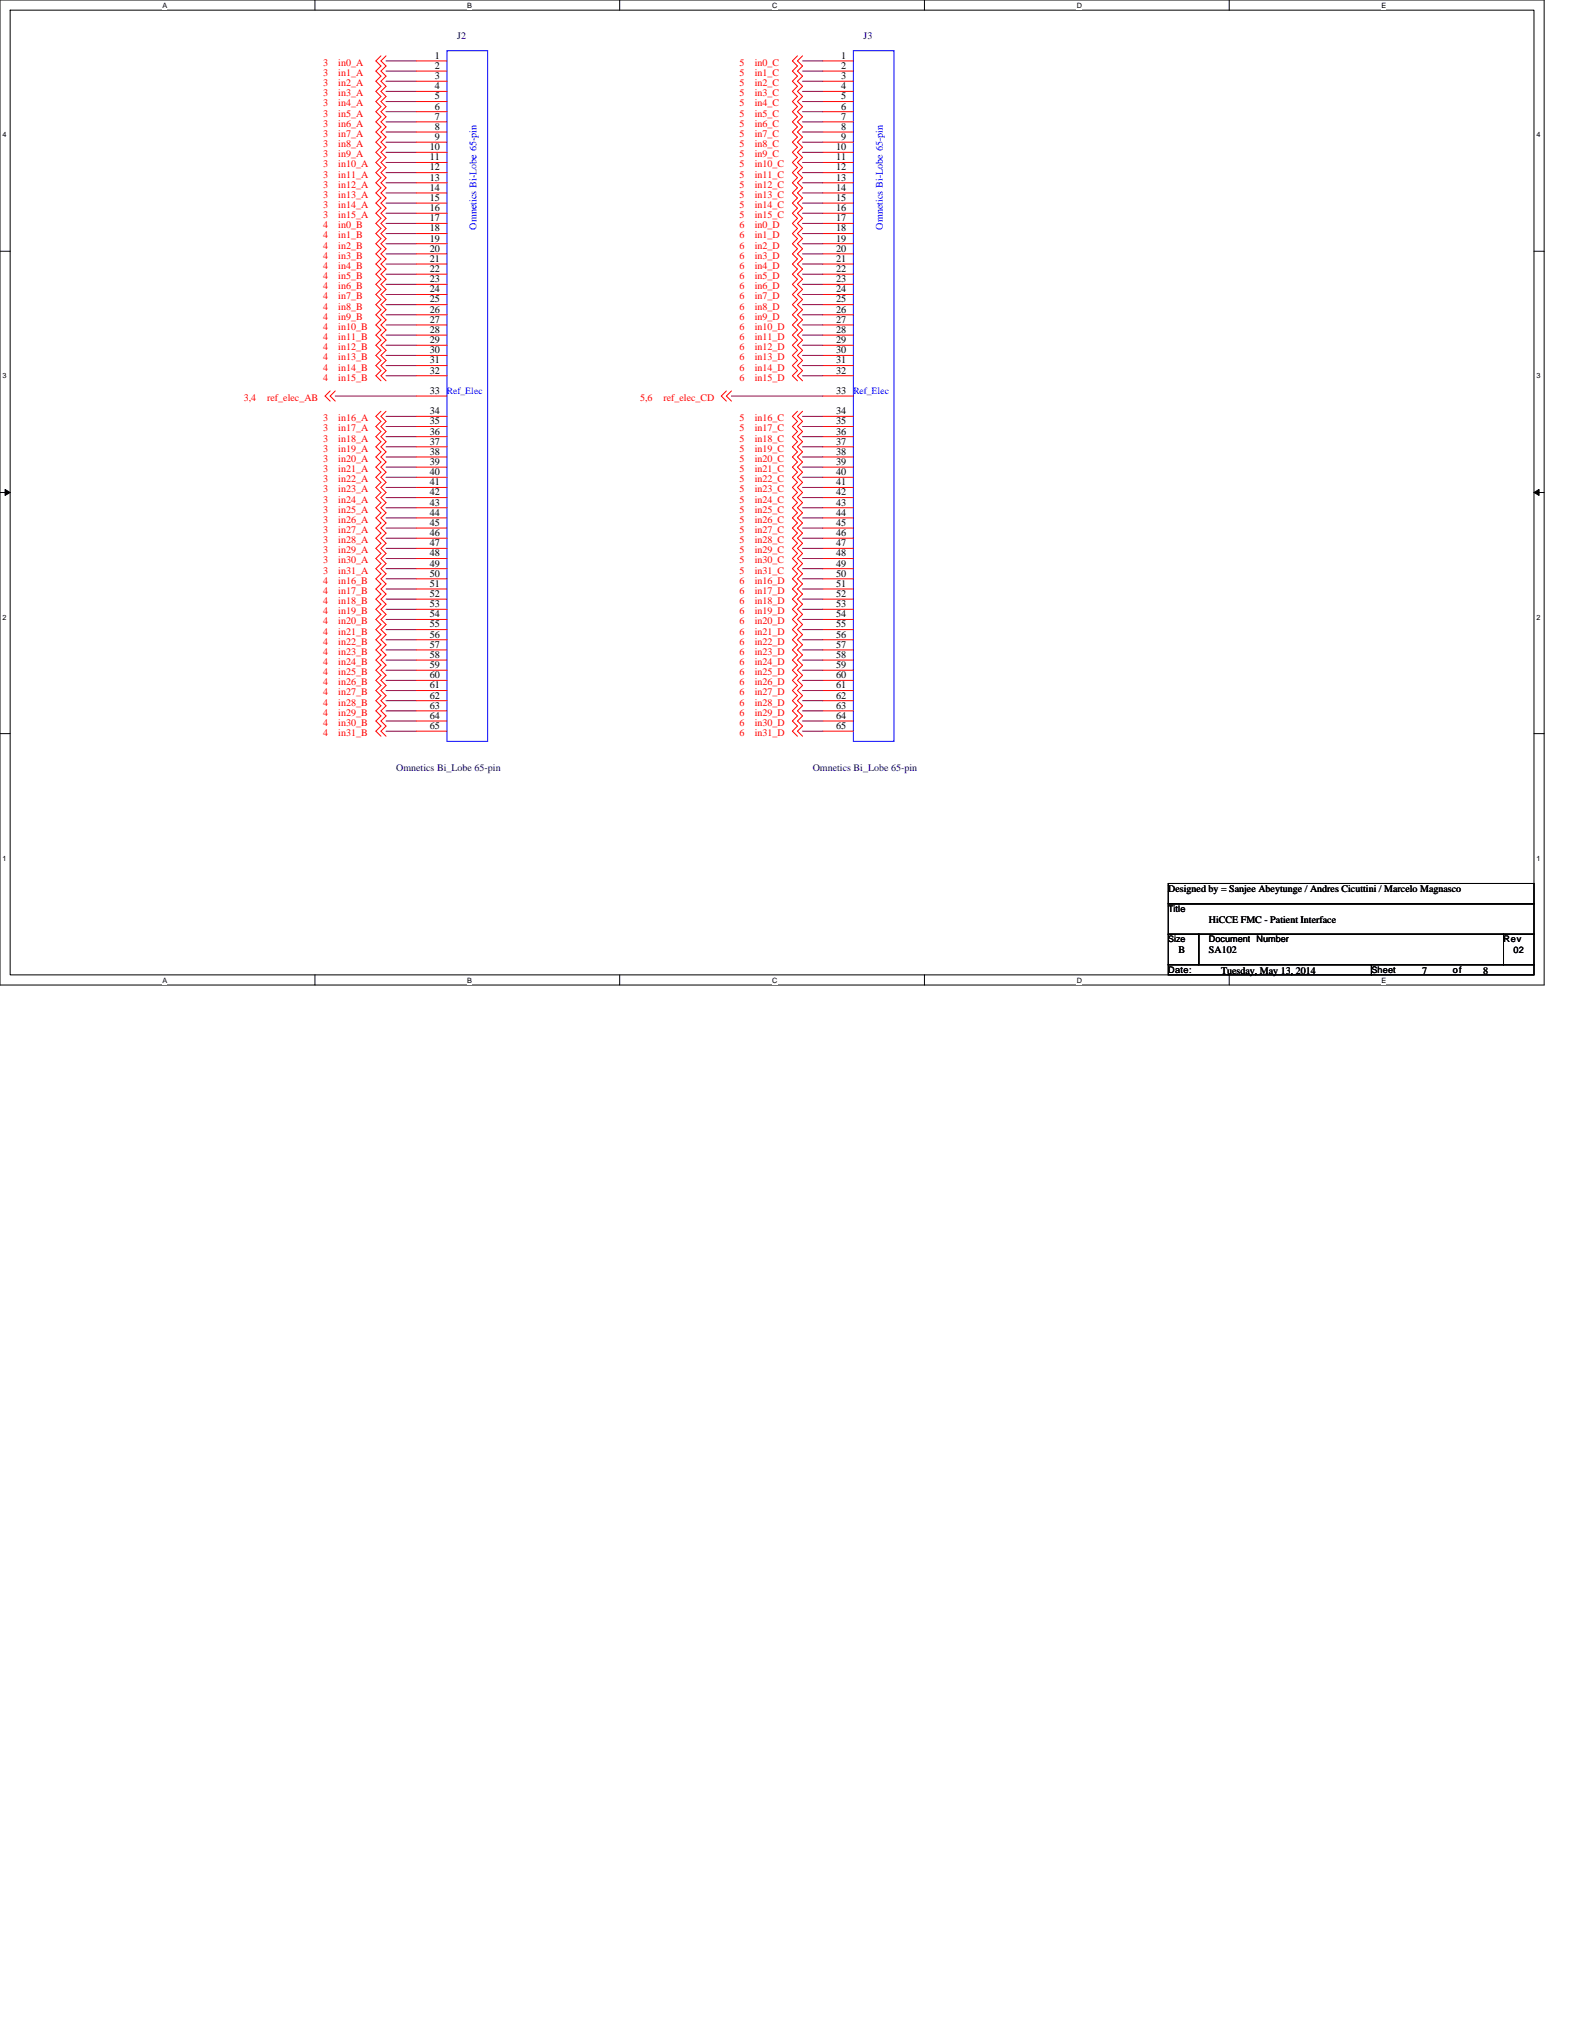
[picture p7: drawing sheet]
<svg xmlns="http://www.w3.org/2000/svg" width="216mm" height="279mm" viewBox="0 0 216 279" stroke-linecap="round" stroke-linejoin="round" font-family="sans-serif">
<path d="M0 0h212.3v135.5h-212.3zM1.4 1.4h209.5v132.7h-209.5z" fill="none" stroke="#000" stroke-width=".14"/>
<g fill="#fff">
<path d="M22.4 .1h.6v1.2h-.6z"/>
<path d="M22.4 134.3h.6v1.1h-.6z"/>
</g>
<path d="M43.3 0v1.4M43.3 134.1v1.4" fill="none" stroke="#000" stroke-width=".14"/>
<g fill="#fff">
<path d="M64.3 .1h.6v1.2h-.6z"/>
<path d="M64.3 134.3h.6v1.1h-.6z"/>
</g>
<path d="M85.2 0v1.4M85.2 134.1v1.4" fill="none" stroke="#000" stroke-width=".14"/>
<g fill="#fff">
<path d="M106.2 .1h.7v1.2h-.7z"/>
<path d="M106.2 134.3h.7v1.1h-.7z"/>
</g>
<path d="M127.1 0v1.4M127.1 134.1v1.4" fill="none" stroke="#000" stroke-width=".14"/>
<g fill="#fff">
<path d="M148.1 .1h.7v1.2h-.7z"/>
<path d="M148.1 134.3h.7v1.1h-.7z"/>
</g>
<path d="M169 0v1.4M169 134.1v1.4" fill="none" stroke="#000" stroke-width=".14"/>
<g fill="#fff">
<path d="M190 .1h.6v1.2h-.6z"/>
<path d="M190 134.3h.6v1.1h-.6z"/>
<path d="M.4 18h.5v1.1h-.5z"/>
<path d="M211.3 18h.6v1.1h-.6z"/>
<path d="M.4 51.1h.5v1.2h-.5z"/>
<path d="M211.3 51.1h.6v1.2h-.6z"/>
</g>
<path d="M0 34.6h1.4M210.9 34.6h1.4" fill="none" stroke="#000" stroke-width=".14"/>
<g fill="#fff">
<path d="M.4 84.3h.5v1.1h-.5z"/>
<path d="M211.3 84.3h.6v1.1h-.6z"/>
</g>
<path d="M0 67.8h1.4M210.9 67.8h1.4" fill="none" stroke="#000" stroke-width=".14"/>
<path d="M.7 67.3l.7 .5-.7 .4zM210.9 67.8l.7-.5v.9z" fill="#000" stroke="#000" stroke-width=".14"/>
<g fill="#fff">
<path d="M.4 117.5h.5v1.1h-.5z"/>
<path d="M211.3 117.5h.6v1.1h-.6z"/>
</g>
<path d="M0 100.9h1.4M210.9 100.9h1.4M160.7 132.7h27.9v1.4h-27.9zM160.7 128.5h4.1v4.2h-4.1zM160.7 121.5h50.2v2.8h-50.2zM160.7 124.3h50.2v4.2h-50.2zM164.8 128.5h42v4.2h-42zM188.6 132.7h22.3v1.4h-22.3zM206.8 128.5h4.1v4.2h-4.1z" fill="none" stroke="#000" stroke-width=".14"/>
<g fill="none" stroke="#800040" stroke-width=".14">
<path d="M53.1 16.8h4.2M53.1 18.2h4.2M53.1 19.6h4.2M53.1 8.4h4.2M53.1 9.8h4.2M53.1 11.2h4.2M53.1 12.6h4.2M53.1 14h4.2M53.1 15.4h4.2M110.4 16.8h2.8M110.4 18.2h2.8M110.4 19.6h2.8"/>
<path d="M110.4 8.4h2.8M110.4 9.8h2.8M110.4 11.2h2.8M110.4 12.6h2.8M110.4 14h2.8M110.4 15.4h2.8M53.1 21h4.2M53.1 22.4h4.2M53.1 23.7h4.2M53.1 25.1h4.2M53.1 26.5h4.2M53.1 27.9h4.2"/>
<path d="M53.1 29.3h4.2M53.1 30.7h4.2M53.1 32.1h4.2M53.1 33.5h4.2M53.1 34.9h4.2M53.1 36.3h4.2M53.1 37.7h4.2M53.1 39.1h4.2M110.4 33.5h2.8M110.4 34.9h2.8M110.4 36.3h2.8M110.4 37.7h2.8"/>
<path d="M110.4 39.1h2.8M110.4 21h2.8M110.4 22.4h2.8M110.4 23.7h2.8M110.4 25.1h2.8M110.4 26.5h2.8M110.4 27.9h2.8M110.4 29.3h2.8M110.4 30.7h2.8M110.4 32.1h2.8M46.1 54.5h11.2M53.1 40.5h4.2"/>
<path d="M53.1 41.9h4.2M53.1 43.3h4.2M53.1 44.7h4.2M53.1 46.1h4.2M53.1 47.5h4.2M53.1 48.9h4.2M53.1 50.3h4.2M53.1 51.7h4.2M53.1 57.3h4.2M53.1 58.7h4.2M100.6 54.5h12.6M110.4 40.5h2.8"/>
<path d="M110.4 41.9h2.8M110.4 43.3h2.8M110.4 44.7h2.8M110.4 46.1h2.8M110.4 47.5h2.8M110.4 48.9h2.8M110.4 50.3h2.8M110.4 51.7h2.8M110.4 57.3h2.8M110.4 58.7h2.8M53.1 60.1h4.2M53.1 61.5h4.2"/>
<path d="M53.1 62.9h4.2M53.1 64.3h4.2M53.1 65.7h4.2M53.1 67.1h4.2M53.1 68.5h4.2M53.1 69.9h4.2M53.1 71.2h4.2M53.1 72.6h4.2M53.1 74h4.2M53.1 75.4h4.2M53.1 76.8h4.2M53.1 78.2h4.2"/>
<path d="M53.1 79.6h4.2M110.4 60.1h2.8M110.4 61.5h2.8M110.4 62.9h2.8M110.4 64.3h2.8M110.4 65.7h2.8M110.4 67.1h2.8M110.4 68.5h2.8M110.4 69.9h2.8M110.4 71.2h2.8M110.4 72.6h2.8M110.4 74h2.8"/>
<path d="M110.4 75.4h2.8M110.4 76.8h2.8M110.4 78.2h2.8M110.4 79.6h2.8M53.1 81h4.2M53.1 82.4h4.2M53.1 83.8h4.2M53.1 85.2h4.2M53.1 86.6h4.2M53.1 88h4.2M53.1 89.4h4.2M53.1 90.8h4.2"/>
<path d="M53.1 92.2h4.2M53.1 93.6h4.2M53.1 95h4.2M53.1 96.4h4.2M53.1 97.8h4.2M53.1 99.2h4.2M110.4 90.8h2.8M110.4 92.2h2.8M110.4 93.6h2.8M110.4 95h2.8M110.4 96.4h2.8M110.4 97.8h2.8"/>
<path d="M110.4 99.2h2.8M110.4 81h2.8M110.4 82.4h2.8M110.4 83.8h2.8M110.4 85.2h2.8M110.4 86.6h2.8M110.4 88h2.8M110.4 89.4h2.8M53.1 100.6h4.2M110.4 100.6h2.8"/>
</g>
<g fill="none" stroke="#f00" stroke-width=".14">
<path d="M52.4 7.7l-.7 .7 .7 .7-.7 .7 .7 .7-.7 .7 .7 .7-.7 .7 .7 .7-.7 .7 .7 .7-.7 .7 .7 .7-.7 .7 .7 .7-.7 .7 .7 .7-.7 .7 .7 .7-.7 .7 .7 .7-.7 .7 .7 .7-.7 .6 .7 .7-.7 .7 .7 .7-.7 .7 .7 .7-.7 .7 .7 .7-.7 .7 .7 .7-.7 .7 .7 .7-.7 .7 .7 .7-.7 .7 .7 .7-.7 .7 .7 .7-.7 .7 .7 .7-.7 .7 .7 .7-.7 .7 .7 .7-.7 .7 .7 .7-.7 .7 .7 .7-.7 .7 .7 .7-.7 .7 .7 .7-.7 .7 .7 .7-.7 .7 .7 .7-.7 .7 .7 .7-.7 .7 .7 .7-.7 .7 .7 .7M53.1 7.7l-.7 .7 .7 .7-.7 .7 .7 .7-.7 .7 .7 .7-.7 .7 .7 .7-.7 .7 .7 .7-.7 .7 .7 .7-.7 .7 .7 .7-.7 .7 .7 .7-.7 .7 .7 .7-.7 .7 .7 .7-.7 .7 .7 .7-.7 .6 .7 .7-.7 .7 .7 .7-.7 .7 .7 .7-.7 .7 .7 .7-.7 .7 .7 .7-.7 .7 .7 .7-.7 .7 .7 .7-.7 .7 .7 .7-.7 .7 .7 .7-.7 .7 .7 .7-.7 .7 .7 .7-.7 .7 .7 .7-.7 .7 .7 .7-.7 .7 .7 .7-.7 .7 .7 .7-.7 .7 .7 .7-.7 .7 .7 .7-.7 .7 .7 .7-.7 .7 .7 .7-.7 .7 .7 .7-.7 .7 .7 .7M57.3 8.4h4.2M57.3 9.8h4.2M57.3 11.2h4.2M57.3 12.6h4.2M57.3 14h4.2M57.3 15.4h4.2M57.3 16.8h4.2M57.3 18.2h4.2M57.3 19.6h4.2M109.7 7.7l-.7 .7 .7 .7-.7 .7 .7 .7-.7 .7 .7 .7-.7 .7 .7 .7-.7 .7 .7 .7-.7 .7 .7 .7-.7 .7 .7 .7-.7 .7 .7 .7-.7 .7 .7 .7-.7 .7 .7 .7-.7 .7 .7 .7-.7 .6 .7 .7-.7 .7 .7 .7-.7 .7 .7 .7-.7 .7 .7 .7-.7 .7 .7 .7-.7 .7 .7 .7-.7 .7 .7 .7-.7 .7 .7 .7-.7 .7 .7 .7-.7 .7 .7 .7-.7 .7 .7 .7-.7 .7 .7 .7-.7 .7 .7 .7-.7 .7 .7 .7-.7 .7 .7 .7-.7 .7 .7 .7-.7 .7 .7 .7-.7 .7 .7 .7-.7 .7 .7 .7-.7 .7 .7 .7-.7 .7 .7 .7"/>
<path d="M110.4 7.7l-.7 .7 .7 .7-.7 .7 .7 .7-.7 .7 .7 .7-.7 .7 .7 .7-.7 .7 .7 .7-.7 .7 .7 .7-.7 .7 .7 .7-.7 .7 .7 .7-.7 .7 .7 .7-.7 .7 .7 .7-.7 .7 .7 .7-.7 .6 .7 .7-.7 .7 .7 .7-.7 .7 .7 .7-.7 .7 .7 .7-.7 .7 .7 .7-.7 .7 .7 .7-.7 .7 .7 .7-.7 .7 .7 .7-.7 .7 .7 .7-.7 .7 .7 .7-.7 .7 .7 .7-.7 .7 .7 .7-.7 .7 .7 .7-.7 .7 .7 .7-.7 .7 .7 .7-.7 .7 .7 .7-.7 .7 .7 .7-.7 .7 .7 .7-.7 .7 .7 .7-.7 .7 .7 .7-.7 .7 .7 .7M113.2 8.4h4.1M113.2 9.8h4.1M113.2 11.2h4.1M113.2 12.6h4.1M113.2 14h4.1M113.2 15.4h4.1M113.2 16.8h4.1M113.2 18.2h4.1M113.2 19.6h4.1M57.3 21h4.2M57.3 22.4h4.2"/>
<path d="M57.3 23.7h4.2M57.3 25.1h4.2M57.3 26.5h4.2M57.3 27.9h4.2M57.3 29.3h4.2M57.3 30.7h4.2M57.3 32.1h4.2M57.3 33.5h4.2M57.3 34.9h4.2M57.3 36.3h4.2M57.3 37.7h4.2M57.3 39.1h4.2"/>
<path d="M113.2 21h4.1M113.2 22.4h4.1M113.2 23.7h4.1M113.2 25.1h4.1M113.2 26.5h4.1M113.2 27.9h4.1M113.2 29.3h4.1M113.2 30.7h4.1M113.2 32.1h4.1M113.2 33.5h4.1M113.2 34.9h4.1M113.2 36.3h4.1"/>
<path d="M113.2 37.7h4.1M113.2 39.1h4.1M45.4 53.8l-.7 .7 .7 .7M46.1 53.8l-.7 .7 .7 .7M52.4 56.6l-.7 .7 .7 .7-.7 .7 .7 .7-.7 .7 .7 .7-.7 .7 .7 .7-.7 .7 .7 .7-.7 .7 .7 .7-.7 .7 .7 .7-.7 .7 .7 .7-.7 .7 .7 .7-.7 .6 .7 .7-.7 .7 .7 .7-.7 .7 .7 .7-.7 .7 .7 .7-.7 .7 .7 .7-.7 .7 .7 .7-.7 .7 .7 .7-.7 .7 .7 .7-.7 .7 .7 .7-.7 .7 .7 .7-.7 .7 .7 .7-.7 .7 .7 .7-.7 .7 .7 .7-.7 .7 .7 .7-.7 .7 .7 .7-.7 .7 .7 .7-.7 .7 .7 .7-.7 .7 .7 .7-.7 .7 .7 .7-.7 .7 .7 .7-.7 .7 .7 .7-.7 .7 .7 .7-.7 .7 .7 .7M53.1 56.6l-.7 .7 .7 .7-.7 .7 .7 .7-.7 .7 .7 .7-.7 .7 .7 .7-.7 .7 .7 .7-.7 .7 .7 .7-.7 .7 .7 .7-.7 .7 .7 .7-.7 .7 .7 .7-.7 .6 .7 .7-.7 .7 .7 .7-.7 .7 .7 .7-.7 .7 .7 .7-.7 .7 .7 .7-.7 .7 .7 .7-.7 .7 .7 .7-.7 .7 .7 .7-.7 .7 .7 .7-.7 .7 .7 .7-.7 .7 .7 .7-.7 .7 .7 .7-.7 .7 .7 .7-.7 .7 .7 .7-.7 .7 .7 .7-.7 .7 .7 .7-.7 .7 .7 .7-.7 .7 .7 .7-.7 .7 .7 .7-.7 .7 .7 .7-.7 .7 .7 .7-.7 .7 .7 .7-.7 .7 .7 .7M57.3 40.5h4.2M57.3 41.9h4.2M57.3 43.3h4.2M57.3 44.7h4.2M57.3 46.1h4.2M57.3 47.5h4.2"/>
<path d="M57.3 48.9h4.2M57.3 50.3h4.2M57.3 51.7h4.2M57.3 54.5h4.2M57.3 57.3h4.2M57.3 58.7h4.2M99.9 53.8l-.7 .7 .7 .7M100.6 53.8l-.7 .7 .7 .7M109.7 56.6l-.7 .7 .7 .7-.7 .7 .7 .7-.7 .7 .7 .7-.7 .7 .7 .7-.7 .7 .7 .7-.7 .7 .7 .7-.7 .7 .7 .7-.7 .7 .7 .7-.7 .7 .7 .7-.7 .6 .7 .7-.7 .7 .7 .7-.7 .7 .7 .7-.7 .7 .7 .7-.7 .7 .7 .7-.7 .7 .7 .7-.7 .7 .7 .7-.7 .7 .7 .7-.7 .7 .7 .7-.7 .7 .7 .7-.7 .7 .7 .7-.7 .7 .7 .7-.7 .7 .7 .7-.7 .7 .7 .7-.7 .7 .7 .7-.7 .7 .7 .7-.7 .7 .7 .7-.7 .7 .7 .7-.7 .7 .7 .7-.7 .7 .7 .7-.7 .7 .7 .7-.7 .7 .7 .7-.7 .7 .7 .7M110.4 56.6l-.7 .7 .7 .7-.7 .7 .7 .7-.7 .7 .7 .7-.7 .7 .7 .7-.7 .7 .7 .7-.7 .7 .7 .7-.7 .7 .7 .7-.7 .7 .7 .7-.7 .7 .7 .7-.7 .6 .7 .7-.7 .7 .7 .7-.7 .7 .7 .7-.7 .7 .7 .7-.7 .7 .7 .7-.7 .7 .7 .7-.7 .7 .7 .7-.7 .7 .7 .7-.7 .7 .7 .7-.7 .7 .7 .7-.7 .7 .7 .7-.7 .7 .7 .7-.7 .7 .7 .7-.7 .7 .7 .7-.7 .7 .7 .7-.7 .7 .7 .7-.7 .7 .7 .7-.7 .7 .7 .7-.7 .7 .7 .7-.7 .7 .7 .7-.7 .7 .7 .7-.7 .7 .7 .7-.7 .7 .7 .7M113.2 40.5h4.1M113.2 41.9h4.1"/>
<path d="M113.2 43.3h4.1M113.2 44.7h4.1M113.2 46.1h4.1M113.2 47.5h4.1M113.2 48.9h4.1M113.2 50.3h4.1M113.2 51.7h4.1M113.2 54.5h4.1M113.2 57.3h4.1M113.2 58.7h4.1M57.3 60.1h4.2M57.3 61.5h4.2"/>
<path d="M57.3 62.9h4.2M57.3 64.3h4.2M57.3 65.7h4.2M57.3 67.1h4.2M57.3 68.5h4.2M57.3 69.8h4.2M57.3 71.2h4.2M57.3 72.6h4.2M57.3 74h4.2M57.3 75.4h4.2M57.3 76.8h4.2M57.3 78.2h4.2"/>
<path d="M57.3 79.6h4.2M113.2 60.1h4.1M113.2 61.5h4.1M113.2 62.9h4.1M113.2 64.3h4.1M113.2 65.7h4.1M113.2 67.1h4.1M113.2 68.5h4.1M113.2 69.8h4.1M113.2 71.2h4.1M113.2 72.6h4.1M113.2 74h4.1"/>
<path d="M113.2 75.4h4.1M113.2 76.8h4.1M113.2 78.2h4.1M113.2 79.6h4.1M57.3 81h4.2M57.3 82.4h4.2M57.3 83.8h4.2M57.3 85.2h4.2M57.3 86.6h4.2M57.3 88h4.2M57.3 89.4h4.2M57.3 90.8h4.2"/>
<path d="M57.3 92.2h4.2M57.3 93.6h4.2M57.3 95h4.2M57.3 96.4h4.2M57.3 97.8h4.2M57.3 99.2h4.2M113.2 81h4.1M113.2 82.4h4.1M113.2 83.8h4.1M113.2 85.2h4.1M113.2 86.6h4.1M113.2 88h4.1"/>
<path d="M113.2 89.4h4.1M113.2 90.8h4.1M113.2 92.2h4.1M113.2 93.6h4.1M113.2 95h4.1M113.2 96.4h4.1M113.2 97.8h4.1M113.2 99.2h4.1M57.3 100.6h4.2M113.2 100.6h4.1"/>
</g>
<path d="M61.5 7h5.6v95h-5.6zM117.3 7h5.6v95h-5.6z" fill="none" stroke="#00f" stroke-width=".14"/>
<g font-size="1.4" fill="#000080">
<text x="62.9" y="5.4">J2</text>
<text x="118.7" y="5.4">J3</text>
<text x="54.5" y="106">Omnetics Bi_Lobe 65-pin</text>
<text x="111.8" y="106">Omnetics Bi_Lobe 65-pin</text>
</g>
<g font-size="1.4" fill="#f00">
<text x="44.4" y="10.5">3</text>
<text x="44.4" y="9.1">3</text>
<text x="44.4" y="11.9">3</text>
<text x="46.5" y="10.5">in1_A</text>
<text x="46.5" y="9.1">in0_A</text>
<text x="46.5" y="11.9">in2_A</text>
<text x="101.7" y="10.5">5</text>
<text x="101.7" y="9.1">5</text>
<text x="101.7" y="11.9">5</text>
<text x="103.8" y="10.5">in1_C</text>
<text x="103.8" y="9.1">in0_C</text>
<text x="103.8" y="11.9">in2_C</text>
<text x="44.4" y="13.3">3</text>
<text x="44.4" y="14.6">3</text>
<text x="44.4" y="16">3</text>
<text x="44.4" y="17.4">3</text>
<text x="46.5" y="13.3">in3_A</text>
<text x="46.5" y="14.6">in4_A</text>
<text x="46.5" y="16">in5_A</text>
<text x="46.5" y="17.4">in6_A</text>
<text x="101.7" y="13.3">5</text>
<text x="101.7" y="14.6">5</text>
<text x="101.7" y="16">5</text>
<text x="101.7" y="17.4">5</text>
<text x="103.8" y="13.3">in3_C</text>
<text x="103.8" y="14.6">in4_C</text>
<text x="103.8" y="16">in5_C</text>
<text x="103.8" y="17.4">in6_C</text>
<text x="44.4" y="18.8">3</text>
<text x="44.4" y="20.2">3</text>
<text x="44.4" y="21.6">3</text>
<text x="44.4" y="23">3</text>
<text x="46.5" y="18.8">in7_A</text>
<text x="46.5" y="20.2">in8_A</text>
<text x="46.5" y="21.6">in9_A</text>
<text x="46.5" y="23">in10_A</text>
<text x="101.7" y="18.8">5</text>
<text x="101.7" y="20.2">5</text>
<text x="101.7" y="21.6">5</text>
<text x="101.7" y="23">5</text>
<text x="103.8" y="18.8">in7_C</text>
<text x="103.8" y="20.2">in8_C</text>
<text x="103.8" y="21.6">in9_C</text>
<text x="103.8" y="23">in10_C</text>
<text x="44.4" y="24.4">3</text>
<text x="44.4" y="25.8">3</text>
<text x="44.4" y="27.2">3</text>
<text x="44.4" y="28.6">3</text>
<text x="46.5" y="24.4">in11_A</text>
<text x="46.5" y="25.8">in12_A</text>
<text x="46.5" y="27.2">in13_A</text>
<text x="46.5" y="28.6">in14_A</text>
<text x="101.7" y="24.4">5</text>
<text x="101.7" y="25.8">5</text>
<text x="101.7" y="27.2">5</text>
<text x="101.7" y="28.6">5</text>
<text x="103.8" y="24.4">in11_C</text>
<text x="103.8" y="25.8">in12_C</text>
<text x="103.8" y="27.2">in13_C</text>
<text x="103.8" y="28.6">in14_C</text>
<text x="44.4" y="30">3</text>
<text x="44.4" y="32.8">4</text>
<text x="44.4" y="31.4">4</text>
<text x="44.4" y="34.2">4</text>
<text x="44.4" y="35.6">4</text>
<text x="46.5" y="30">in15_A</text>
<text x="46.5" y="32.8">in1_B</text>
<text x="46.5" y="31.4">in0_B</text>
<text x="46.5" y="34.2">in2_B</text>
<text x="46.5" y="35.6">in3_B</text>
<text x="101.7" y="30">5</text>
<text x="101.7" y="32.8">6</text>
<text x="101.7" y="31.4">6</text>
<text x="101.7" y="34.2">6</text>
<text x="101.7" y="35.6">6</text>
<text x="103.8" y="30">in15_C</text>
<text x="103.8" y="32.8">in1_D</text>
<text x="103.8" y="31.4">in0_D</text>
<text x="103.8" y="34.2">in2_D</text>
<text x="103.8" y="35.6">in3_D</text>
<text x="44.4" y="37">4</text>
<text x="44.4" y="38.4">4</text>
<text x="44.4" y="39.8">4</text>
<text x="44.4" y="41.2">4</text>
<text x="46.5" y="37">in4_B</text>
<text x="46.5" y="38.4">in5_B</text>
<text x="46.5" y="39.8">in6_B</text>
<text x="46.5" y="41.2">in7_B</text>
<text x="101.7" y="37">6</text>
<text x="101.7" y="38.4">6</text>
<text x="101.7" y="39.8">6</text>
<text x="101.7" y="41.2">6</text>
<text x="103.8" y="37">in4_D</text>
<text x="103.8" y="38.4">in5_D</text>
<text x="103.8" y="39.8">in6_D</text>
<text x="103.8" y="41.2">in7_D</text>
<text x="44.4" y="42.6">4</text>
<text x="44.4" y="44">4</text>
<text x="44.4" y="45.4">4</text>
<text x="44.4" y="46.8">4</text>
<text x="46.5" y="42.6">in8_B</text>
<text x="46.5" y="44">in9_B</text>
<text x="46.5" y="45.4">in10_B</text>
<text x="46.5" y="46.8">in11_B</text>
<text x="101.7" y="42.6">6</text>
<text x="101.7" y="44">6</text>
<text x="101.7" y="45.4">6</text>
<text x="101.7" y="46.8">6</text>
<text x="103.8" y="42.6">in8_D</text>
<text x="103.8" y="44">in9_D</text>
<text x="103.8" y="45.4">in10_D</text>
<text x="103.8" y="46.8">in11_D</text>
<text x="44.4" y="48.2">4</text>
<text x="44.4" y="49.6">4</text>
<text x="44.4" y="51">4</text>
<text x="44.4" y="52.4">4</text>
<text x="46.5" y="48.2">in12_B</text>
<text x="46.5" y="49.6">in13_B</text>
<text x="46.5" y="51">in14_B</text>
<text x="46.5" y="52.4">in15_B</text>
<text x="101.7" y="48.2">6</text>
<text x="101.7" y="49.6">6</text>
<text x="101.7" y="51">6</text>
<text x="101.7" y="52.4">6</text>
<text x="103.8" y="48.2">in12_D</text>
<text x="103.8" y="49.6">in13_D</text>
<text x="103.8" y="51">in14_D</text>
<text x="103.8" y="52.4">in15_D</text>
<text x="33.5" y="55.2">3,4</text>
<text x="36.7" y="55.2">ref_elec_AB</text>
<text x="44.4" y="58">3</text>
<text x="44.4" y="59.4">3</text>
<text x="46.5" y="58">in16_A</text>
<text x="46.5" y="59.4">in17_A</text>
<text x="88" y="55.2">5,6</text>
<text x="91.2" y="55.2">ref_elec_CD</text>
<text x="101.7" y="58">5</text>
<text x="101.7" y="59.4">5</text>
<text x="103.8" y="58">in16_C</text>
<text x="103.8" y="59.4">in17_C</text>
<text x="44.4" y="60.7">3</text>
<text x="44.4" y="62.1">3</text>
<text x="44.4" y="63.5">3</text>
<text x="44.4" y="64.9">3</text>
<text x="46.5" y="60.7">in18_A</text>
<text x="46.5" y="62.1">in19_A</text>
<text x="46.5" y="63.5">in20_A</text>
<text x="46.5" y="64.9">in21_A</text>
<text x="101.7" y="60.7">5</text>
<text x="101.7" y="62.1">5</text>
<text x="101.7" y="63.5">5</text>
<text x="101.7" y="64.9">5</text>
<text x="103.8" y="60.7">in18_C</text>
<text x="103.8" y="62.1">in19_C</text>
<text x="103.8" y="63.5">in20_C</text>
<text x="103.8" y="64.9">in21_C</text>
<text x="44.4" y="71.9">3</text>
<text x="44.4" y="66.3">3</text>
<text x="44.4" y="67.7">3</text>
<text x="44.4" y="69.1">3</text>
<text x="44.4" y="70.5">3</text>
<text x="46.5" y="71.9">in26_A</text>
<text x="46.5" y="66.3">in22_A</text>
<text x="46.5" y="67.7">in23_A</text>
<text x="46.5" y="69.1">in24_A</text>
<text x="46.5" y="70.5">in25_A</text>
<text x="101.7" y="71.9">5</text>
<text x="101.7" y="66.3">5</text>
<text x="101.7" y="67.7">5</text>
<text x="101.7" y="69.1">5</text>
<text x="101.7" y="70.5">5</text>
<text x="103.8" y="71.9">in26_C</text>
<text x="103.8" y="66.3">in22_C</text>
<text x="103.8" y="67.7">in23_C</text>
<text x="103.8" y="69.1">in24_C</text>
<text x="103.8" y="70.5">in25_C</text>
<text x="44.4" y="73.3">3</text>
<text x="44.4" y="74.7">3</text>
<text x="44.4" y="76.1">3</text>
<text x="44.4" y="77.5">3</text>
<text x="46.5" y="73.3">in27_A</text>
<text x="46.5" y="74.7">in28_A</text>
<text x="46.5" y="76.1">in29_A</text>
<text x="46.5" y="77.5">in30_A</text>
<text x="101.7" y="73.3">5</text>
<text x="101.7" y="74.7">5</text>
<text x="101.7" y="76.1">5</text>
<text x="101.7" y="77.5">5</text>
<text x="103.8" y="73.3">in27_C</text>
<text x="103.8" y="74.7">in28_C</text>
<text x="103.8" y="76.1">in29_C</text>
<text x="103.8" y="77.5">in30_C</text>
<text x="44.4" y="78.9">3</text>
<text x="44.4" y="80.3">4</text>
<text x="44.4" y="81.7">4</text>
<text x="44.4" y="83.1">4</text>
<text x="46.5" y="78.9">in31_A</text>
<text x="46.5" y="80.3">in16_B</text>
<text x="46.5" y="81.7">in17_B</text>
<text x="46.5" y="83.1">in18_B</text>
<text x="101.7" y="78.9">5</text>
<text x="101.7" y="80.3">6</text>
<text x="101.7" y="81.7">6</text>
<text x="101.7" y="83.1">6</text>
<text x="103.8" y="78.9">in31_C</text>
<text x="103.8" y="80.3">in16_D</text>
<text x="103.8" y="81.7">in17_D</text>
<text x="103.8" y="83.1">in18_D</text>
<text x="44.4" y="84.5">4</text>
<text x="44.4" y="85.9">4</text>
<text x="44.4" y="87.3">4</text>
<text x="44.4" y="88.7">4</text>
<text x="46.5" y="84.5">in19_B</text>
<text x="46.5" y="85.9">in20_B</text>
<text x="46.5" y="87.3">in21_B</text>
<text x="46.5" y="88.7">in22_B</text>
<text x="101.7" y="84.5">6</text>
<text x="101.7" y="85.9">6</text>
<text x="101.7" y="87.3">6</text>
<text x="101.7" y="88.7">6</text>
<text x="103.8" y="84.5">in19_D</text>
<text x="103.8" y="85.9">in20_D</text>
<text x="103.8" y="87.3">in21_D</text>
<text x="103.8" y="88.7">in22_D</text>
<text x="44.4" y="94.3">4</text>
<text x="44.4" y="95.7">4</text>
<text x="44.4" y="90.1">4</text>
<text x="44.4" y="91.5">4</text>
<text x="44.4" y="92.9">4</text>
<text x="46.5" y="94.3">in26_B</text>
<text x="46.5" y="95.7">in27_B</text>
<text x="46.5" y="90.1">in23_B</text>
<text x="46.5" y="91.5">in24_B</text>
<text x="46.5" y="92.9">in25_B</text>
<text x="101.7" y="94.3">6</text>
<text x="101.7" y="95.7">6</text>
<text x="101.7" y="90.1">6</text>
<text x="101.7" y="91.5">6</text>
<text x="101.7" y="92.9">6</text>
<text x="103.8" y="94.3">in26_D</text>
<text x="103.8" y="95.7">in27_D</text>
<text x="103.8" y="90.1">in23_D</text>
<text x="103.8" y="91.5">in24_D</text>
<text x="103.8" y="92.9">in25_D</text>
<text x="44.4" y="97.1">4</text>
<text x="44.4" y="98.5">4</text>
<text x="44.4" y="99.9">4</text>
<text x="44.4" y="101.3">4</text>
<text x="46.5" y="97.1">in28_B</text>
<text x="46.5" y="98.5">in29_B</text>
<text x="46.5" y="99.9">in30_B</text>
<text x="46.5" y="101.3">in31_B</text>
<text x="101.7" y="97.1">6</text>
<text x="101.7" y="98.5">6</text>
<text x="101.7" y="99.9">6</text>
<text x="101.7" y="101.3">6</text>
<text x="103.8" y="97.1">in28_D</text>
<text x="103.8" y="98.5">in29_D</text>
<text x="103.8" y="99.9">in30_D</text>
<text x="103.8" y="101.3">in31_D</text>
</g>
<g font-size="1.4">
<text x="59.8" y="8.1">1</text>
<text x="59.8" y="9.5">2</text>
<text x="59.8" y="10.9">3</text>
<text x="115.7" y="8.1">1</text>
<text x="115.7" y="9.5">2</text>
<text x="115.7" y="10.9">3</text>
<text x="59.8" y="12.3">4</text>
<text x="59.8" y="13.7">5</text>
<text x="59.8" y="15.1">6</text>
<text x="59.8" y="16.5">7</text>
<text x="59.8" y="17.9">8</text>
<text x="115.7" y="12.3">4</text>
<text x="115.7" y="13.7">5</text>
<text x="115.7" y="15.1">6</text>
<text x="115.7" y="16.5">7</text>
<text x="115.7" y="17.9">8</text>
<text x="59.1" y="20.7">10</text>
<text x="59.1" y="22.1">11</text>
<text x="59.1" y="23.5">12</text>
<text x="59.8" y="19.3">9</text>
<text x="115" y="20.7">10</text>
<text x="115" y="22.1">11</text>
<text x="115" y="23.5">12</text>
<text x="115.7" y="19.3">9</text>
<text x="59.1" y="24.8">13</text>
<text x="59.1" y="26.2">14</text>
<text x="59.1" y="27.6">15</text>
<text x="59.1" y="29">16</text>
<text x="115" y="24.8">13</text>
<text x="115" y="26.2">14</text>
<text x="115" y="27.6">15</text>
<text x="115" y="29">16</text>
<text x="59.1" y="30.4">17</text>
<text x="59.1" y="31.8">18</text>
<text x="59.1" y="33.2">19</text>
<text x="59.1" y="34.6">20</text>
<text x="115" y="30.4">17</text>
<text x="115" y="31.8">18</text>
<text x="115" y="33.2">19</text>
<text x="115" y="34.6">20</text>
<text x="59.1" y="36">21</text>
<text x="59.1" y="37.4">22</text>
<text x="59.1" y="38.8">23</text>
<text x="59.1" y="40.2">24</text>
<text x="59.1" y="41.6">25</text>
<text x="115" y="36">21</text>
<text x="115" y="37.4">22</text>
<text x="115" y="38.8">23</text>
<text x="115" y="40.2">24</text>
<text x="115" y="41.6">25</text>
<text x="59.1" y="43">26</text>
<text x="59.1" y="44.4">27</text>
<text x="59.1" y="45.8">28</text>
<text x="59.1" y="47.2">29</text>
<text x="115" y="43">26</text>
<text x="115" y="44.4">27</text>
<text x="115" y="45.8">28</text>
<text x="115" y="47.2">29</text>
<text x="59.1" y="48.6">30</text>
<text x="59.1" y="50">31</text>
<text x="59.1" y="51.4">32</text>
<text x="115" y="48.6">30</text>
<text x="115" y="50">31</text>
<text x="115" y="51.4">32</text>
<text x="59.1" y="54.2">33</text>
<text x="59.1" y="57">34</text>
<text x="59.1" y="58.4">35</text>
<text x="59.1" y="59.8">36</text>
<text x="115" y="54.2">33</text>
<text x="115" y="57">34</text>
<text x="115" y="58.4">35</text>
<text x="115" y="59.8">36</text>
<text x="59.1" y="61.2">37</text>
<text x="59.1" y="62.6">38</text>
<text x="59.1" y="64">39</text>
<text x="59.1" y="65.4">40</text>
<text x="115" y="61.2">37</text>
<text x="115" y="62.6">38</text>
<text x="115" y="64">39</text>
<text x="115" y="65.4">40</text>
<text x="59.1" y="66.8">41</text>
<text x="59.1" y="68.2">42</text>
<text x="59.1" y="69.6">43</text>
<text x="59.1" y="71">44</text>
<text x="115" y="66.8">41</text>
<text x="115" y="68.2">42</text>
<text x="115" y="69.6">43</text>
<text x="115" y="71">44</text>
<text x="59.1" y="72.3">45</text>
<text x="59.1" y="73.7">46</text>
<text x="59.1" y="75.1">47</text>
<text x="59.1" y="76.5">48</text>
<text x="59.1" y="77.9">49</text>
<text x="115" y="72.3">45</text>
<text x="115" y="73.7">46</text>
<text x="115" y="75.1">47</text>
<text x="115" y="76.5">48</text>
<text x="115" y="77.9">49</text>
<text x="59.1" y="79.3">50</text>
<text x="59.1" y="80.7">51</text>
<text x="59.1" y="82.1">52</text>
<text x="59.1" y="83.5">53</text>
<text x="115" y="79.3">50</text>
<text x="115" y="80.7">51</text>
<text x="115" y="82.1">52</text>
<text x="115" y="83.5">53</text>
<text x="59.1" y="84.9">54</text>
<text x="59.1" y="86.3">55</text>
<text x="59.1" y="87.7">56</text>
<text x="59.1" y="89.1">57</text>
<text x="115" y="84.9">54</text>
<text x="115" y="86.3">55</text>
<text x="115" y="87.7">56</text>
<text x="115" y="89.1">57</text>
<text x="59.1" y="90.5">58</text>
<text x="59.1" y="91.9">59</text>
<text x="59.1" y="93.3">60</text>
<text x="59.1" y="94.7">61</text>
<text x="115" y="90.5">58</text>
<text x="115" y="91.9">59</text>
<text x="115" y="93.3">60</text>
<text x="115" y="94.7">61</text>
<text x="59.1" y="96.1">62</text>
<text x="59.1" y="97.5">63</text>
<text x="59.1" y="98.9">64</text>
<text x="59.1" y="100.3">65</text>
<text x="115" y="96.1">62</text>
<text x="115" y="97.5">63</text>
<text x="115" y="98.9">64</text>
<text x="115" y="100.3">65</text>
<text x="160.7" y="122.8">Designed by = Sanjee Abeytunge / Andres Cicuttini / Marcelo Magnasco</text>
<text x="162.1" y="131.1">B</text>
<text x="166.2" y="131.1">SA102</text>
<text x="166.2" y="127">HiCCE FMC - Patient Interface</text>
<text x="167.9" y="133.9">Tuesday, May 13, 2014</text>
<text x="195.6" y="133.9">7</text>
<text x="204" y="133.9">8</text>
</g>
<g font-size="1.4" fill="#00f">
<text x="65.5" y="31.6" transform="rotate(-90 65.5 31.6)">Omnetics Bi-Lobe 65-pin</text>
<text x="121.4" y="31.6" transform="rotate(-90 121.4 31.6)">Omnetics Bi-Lobe 65-pin</text>
</g>
<g font-size="1.3" fill="#00f">
<text x="61.5" y="54.3">Ref_Elec</text>
<text x="117.3" y="54.3">Ref_Elec</text>
</g>
<g font-size="1.2">
<text x="160.7" y="125.5">Title</text>
<text x="160.7" y="129.6">Size</text>
<text x="166.2" y="129.6">Document Number</text>
<text x="206.8" y="129.6">Rev</text>
<text x="208.2" y="131">02</text>
<text x="160.7" y="133.8">Date:</text>
<text x="188.6" y="133.8">Sheet</text>
<text x="199.8" y="133.8">of</text>
</g>
<g font-size="1">
<text x="22.4" y="1.1">A</text>
<text x="64.3" y="1.1">B</text>
<text x="106.2" y="1.1">C</text>
<text x="148.1" y="1.1">D</text>
<text x="190" y="1.1">E</text>
<text x=".4" y="18.9">4</text>
<text x="211.3" y="18.9">4</text>
<text x=".4" y="52">3</text>
<text x="211.3" y="52">3</text>
<text x=".4" y="85.2">2</text>
<text x="211.3" y="85.2">2</text>
<text x=".4" y="118.4">1</text>
<text x="211.3" y="118.4">1</text>
<text x="22.4" y="135.2">A</text>
<text x="64.3" y="135.2">B</text>
<text x="106.2" y="135.2">C</text>
<text x="148.1" y="135.2">D</text>
<text x="190" y="135.2">E</text>
</g>
</svg>
